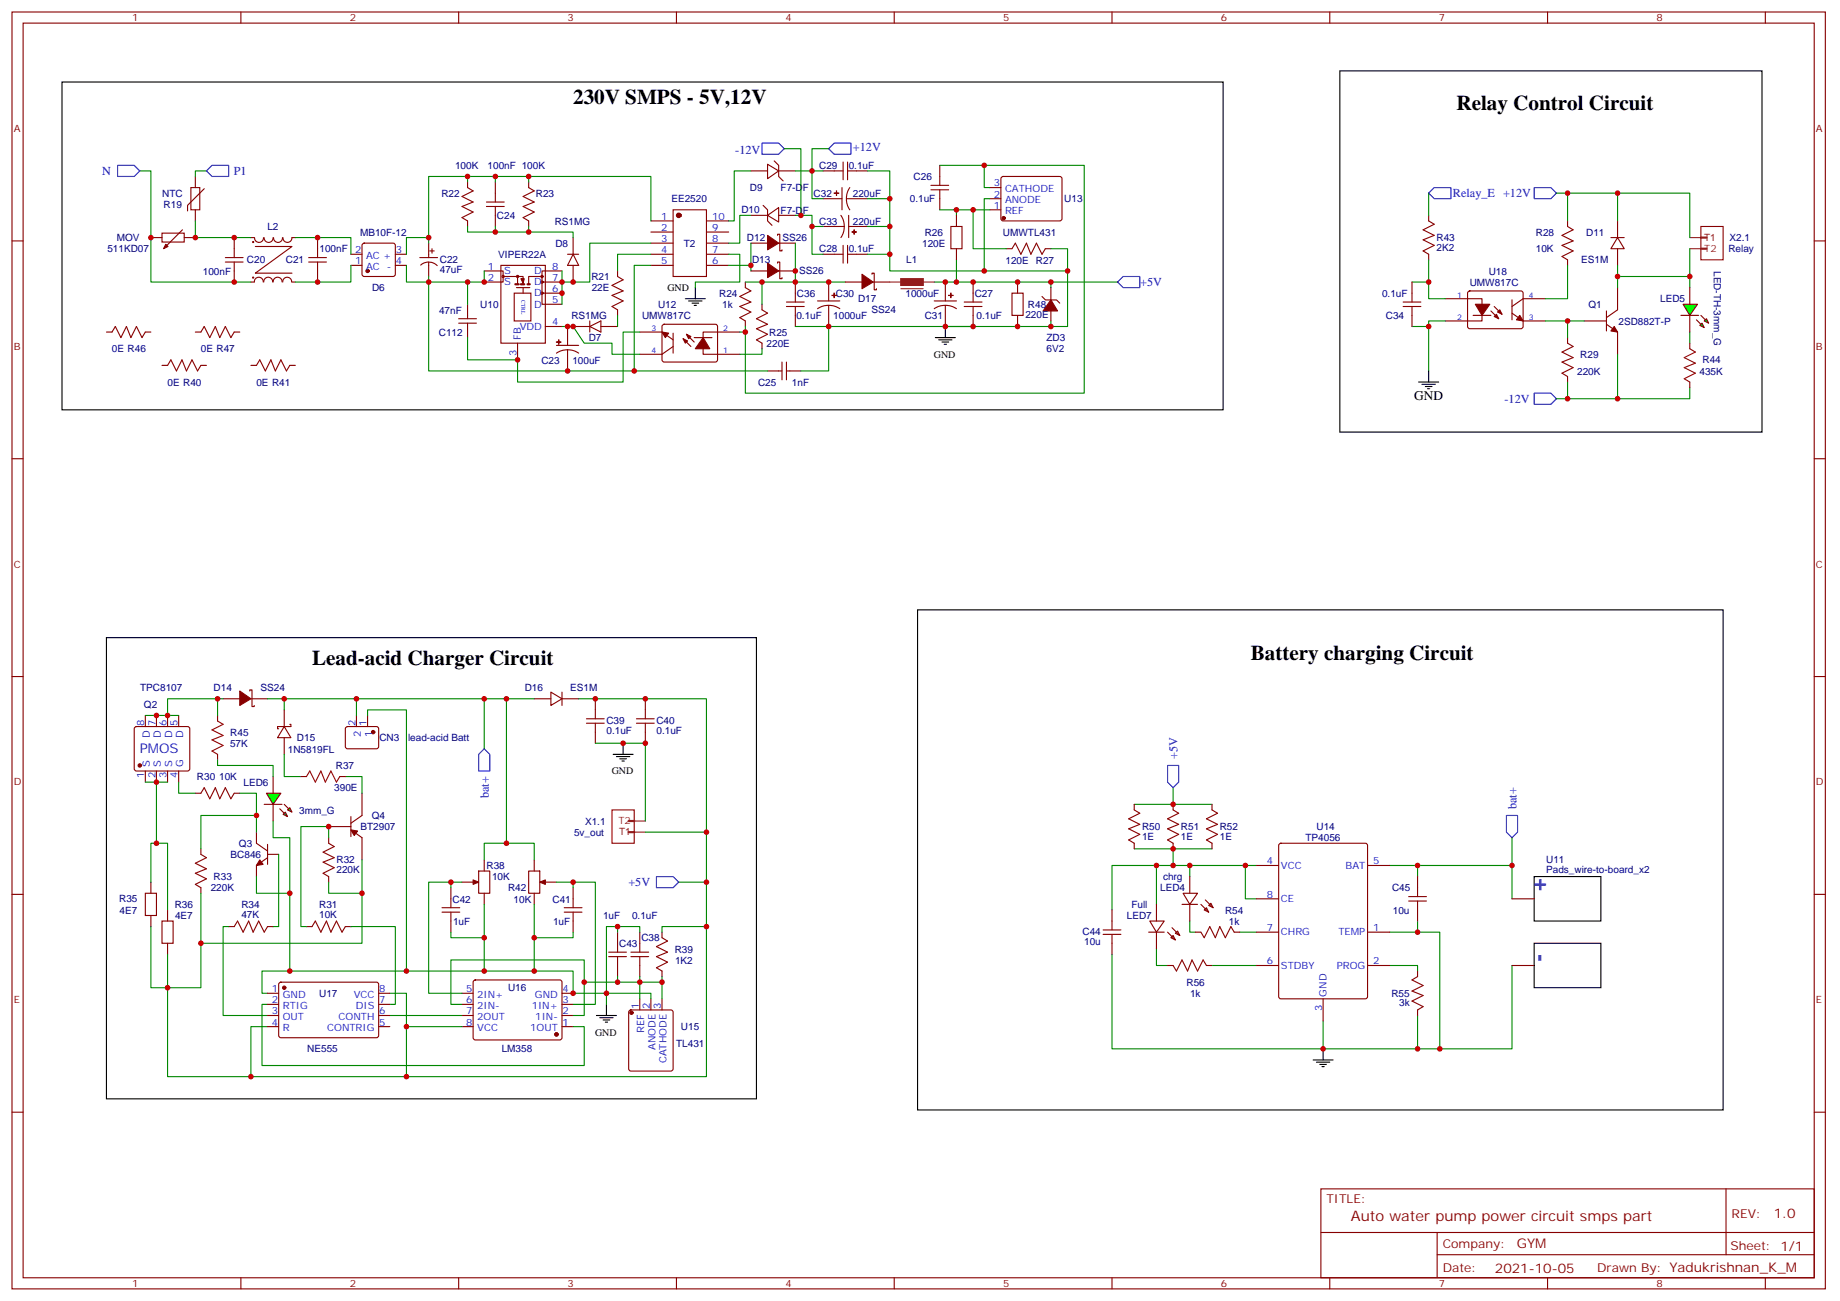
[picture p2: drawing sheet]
<svg xmlns="http://www.w3.org/2000/svg" width="584mm" height="413mm" viewBox="0 0 584 413" stroke-linecap="round" stroke-linejoin="round" font-family="sans-serif">
<g fill="none" stroke="#870000" stroke-width=".35">
<path d="M3.8 3.8h575.7v405.4h-575.7zM7.3 7.3h568.7v398.3h-568.7zM76.5 3.8v3.5M145.6 3.8v3.5M214.8 3.8v3.5M283.9 3.8v3.5M353.1 3.8v3.5M422.2 3.8v3.5M491.3 3.8v3.5M560.5 3.8v3.5M60.6 59.5h2.8v7.1h-2.8zM62 56v3.5"/>
<path d="M64.8 59.9l-5.3 5.3v1.8M148.4 57.8v1.7l1.8 1.1-3.5 1.8 3.5 1.7-3.5 1.4 3.5 1.8-3.5 1.8 1.7 1v1.8M157.3 57.8v6.3M167.9 57.8v1.7l1.7 1.1-3.5 1.8 3.5 1.7-3.5 1.4 3.5 1.8-3.5 1.8 1.8 1v1.8M238.4 54.3h5.3M243.7 52.1l3.5 2.2-3.5 2.4zM245.8 51.1l1.4 1.4v3.5l1.4 1.4M247.2 54.3h5.3M261.3 54.3h6.4M267.3 59.5v7.1M267.7 51.4v5.7M269.1 51.4v5.7"/>
<path d="M269.1 54.3h6.3M269.8 59.5l-.8 1.7-.3 1.9M295.6 58.8h5.6M298.4 52.5v6.3M314.3 59.5h3.5M318 56.2l.5-.2h18l.5 .2 .2 .5-.1 13-.6 .4h-18.3l-.4-.7v-12.7zM3.8 76.5h3.5M47.9 75.4h3.5M51.4 74h7.1v2.8h-7.1zM57.9 73l-5.3 5.2M58.5 75.4h3.5M62 66.6v3.5"/>
<path d="M74.4 75.4v6.4M79.7 75.4h1M80.8 75.4a1.41 1.41 0 0 0 1.4 1.6 1.41 1.41 0 0 0 1.4-1.6M81.1 78.2h11.6l-11.6 8.5h11.6M83.9 75.4a1.41 1.41 0 0 0 1.4 1.6 1.41 1.41 0 0 0 1.4-1.6M86.9 75.4a1.41 1.41 0 0 0 1.4 1.6 1.41 1.41 0 0 0 1.4-1.6M89.9 75.4a1.41 1.41 0 0 0 1.4 1.6 1.41 1.41 0 0 0 1.4-1.6M92.7 75.4h1.1M100.8 75.4v6.4M115.2 77.4l.4-.2h9.2l.5 .2 .2 .5v9.2l-.2 .5-.5 .2h-9.2l-.5-.3-.2-.4v-9.2zM136.1 77.2v4.6M136.5 79.7h1.4"/>
<path d="M137.2 79v1.4M154.4 65.5h5.7M154.4 64.1h5.7M157.3 65.5v6.4M182 75.4v5.3M206.7 70.1h7M206.7 73.7h7M206.7 77.2h7M213.7 66.6h10.6v21.2h-10.6zM224.3 70.1h7.1M224.3 73.7h7.1M224.3 77.2h7.1"/>
<path d="M238.4 77.2h5.3M238.4 68.4h5.3M242.3 65.2l1.4 1.4v3.5l1.4 1.4M243.7 68.4l3.5-2.5v4.6zM246.9 74.7v-.3h.7v5.3h.7v-.4M247.2 77.2h5.3M247.2 68.4h5.3M261.3 63.1h6M261.3 71.9h6.7M267 68.4l.8 1.6 .2 1.9M267.7 77.9v5.6M268 71.9l-.2 1.8-.8 1.7"/>
<path d="M268.7 63.1l.3 1.8 .8 1.7M268.7 63.1h6.7M269.1 77.9v5.6M269.5 71.9h5.9M269.5 68.4v7M295.6 60.3h5.6M298.4 60.3v6.3M314.3 66.6h3.5M314.3 63.1h3.5M319.5 79h1.8l1.1-1.8 1.7 3.5 1.8-3.5 1.4 3.5 1.8-3.5 1.7 3.5 1.1-1.7h1.8M453.6 68.4v1.7l1.8 1.1-3.6 1.8 3.6 1.7-3.6 1.4 3.6 1.8-3.6 1.8 1.8 1v1.8M497.7 70.1v1.8l1.8 1.1-3.6 1.7 3.6 1.8-3.6 1.4 3.6 1.8-3.6 1.7 1.8 1.1v1.7"/>
<path d="M511.5 75.4h4.2M513.6 75.4l2.1 3.6h-4.2zM513.6 70.1v5.3M513.6 79v5.2M576 76.5h3.5M71.5 81.8h5.7M71.5 83.2h5.7M74.4 83.2v6.3M83.6 89.5a1.41 1.41 0 0 0-1.4-1.5 1.41 1.41 0 0 0-1.4 1.5h-1.1M83.7 89.5a1.41 1.41 0 0 1 1.5-1.5 1.41 1.41 0 0 1 1.4 1.5M86.7 89.5a1.41 1.41 0 0 1 1.4-1.5 1.41 1.41 0 0 1 1.4 1.5M89.8 89.5a1.41 1.41 0 0 1 1.4-1.5 1.41 1.41 0 0 1 1.4 1.5"/>
<path d="M92.7 89.5h1.1M98 81.8h5.6M98 83.2h5.6M100.8 83.2v6.3M111.4 84.2h3.5M111.4 80.7h3.5M125.5 84.2h3.5M125.5 80.7h3.5M133.3 81.8h5.6M133.6 84.2a3.8 3.8 0 0 1 5.2 .1M136.1 83.2v4.6M148.4 96.6v4.6"/>
<path d="M153.7 86h6v3.5h-6M159 84.2h14.1v24.7h-14.1zM159.7 87.8h4.6v2.4M163.3 93.1h5.3v8.8h-5.3zM164 91.3h4.2M164.3 87.8h1.8v2.4M166.1 91.3v1.8M172.1 87.8h-4.2v2.4M172.1 89.5h6.3M172.1 93.1h6.3M178.4 86h-6.3v10.6h6.3M180.2 80.7h3.5"/>
<path d="M182 80.7l1.7 3.5h-3.5zM182 84.2v5.3M196.1 86v1.8l1.7 1-3.5 1.8 3.5 1.8-3.5 1.4 3.5 1.7-3.5 1.8 1.8 1.1v1.7M206.7 84.2h7M206.7 80.7h7M224.3 84.2h7.1M224.3 80.7h7.1M236.6 89.5v1.8l1.8 1.1-3.5 1.7 3.5 1.8-3.5 1.4 3.5 1.8-3.5 1.7 1.7 1.1v1.7M238.4 86h5.3M241.9 96.6v1.8l1.8 1-3.5 1.8 3.5 1.7-3.5 1.5 3.5 1.7-3.5 1.8 1.7 1v1.8M246.9 83.5v-.3h.7v5.3h.7v-.4M247.2 86h5.3"/>
<path d="M249.7 95.9h5.6M249.7 97.3h5.6M252.5 89.5v6.4M252.5 97.3v6.3M259.6 95.5h7M261.3 80.7h6.4M263.1 96.9l-1.8 .3-1.7 .8M263.1 96.9l1.9 .3 1.6 .8M263.1 89.5v6M263.1 96.9v6.7M268.4 89.5h5.3M269.1 80.7h6.3"/>
<path d="M276.9 87.1v-.4h.7v5.3h.7v-.3M277.2 89.5h5.3M296.6 95.5h7.1M300.1 96.9l-1.8 .3-1.7 .8M300.1 96.9l1.9 .3 1.7 .8M300.1 89.5v6M300.1 96.9v6.7M306.1 95.9h5.7M306.1 97.3h5.7M309 89.5v6.4M309 97.3v6.3M458.9 94.8h11.6v7.1h-11.6"/>
<path d="M466.2 92.6l.5-.2h16.5l.4 .7-.1 10.8-.6 .5-16.5-.1-.5-.7v-10.5zM473.4 98.7l2.4 2.5M474.4 97.3l2.5 2.5M480.1 99.4l3.5 2.5h7M480.1 95.2v6.3M490.6 94.8h-7l-3.5 2.5M510 98.7v6.4M513.6 91.3v7.1l-3.6 2.4M145.6 102.6h5.7M145.6 101.2h5.7M148.4 102.6v4.6M164.3 108.9v5.3"/>
<path d="M173.1 103.6h5.3M176.7 109.6h7M180.2 111.1l1.9 .2 1.6 .8M180.2 111.1l-1.9 .2-1.6 .8M180.2 103.6v6M180.2 111.1v6.7M182 103.6h5.3M187.3 103.6l3.5-1.7v3.5zM187.3 101.9v3.5M190.8 103.6h5.3M203.1 105.4h7.1l3.5 2.5M210.4 103.1l.5-.2 16.5 .1 .4 .6v10.9l-.7 .4h-16.5l-.4-.7v-10.6z"/>
<path d="M213.7 110l-3.5 2.5h-7.1M213.7 105.8v6.3M216.9 107.5l2.5 2.5M217.9 106.1l2.5 2.5M220.4 107.2h5.7M234.9 105.4h-11.7v7.1h11.7M243.7 117.8h4.6M248.3 114.9v5.7M249.7 114.9v5.7M249.7 117.8h4.6M467.7 100.1h5.7M497.7 107.2v1.7l1.8 1.1-3.6 1.8 3.6 1.7-3.6 1.4 3.6 1.8-3.6 1.8 1.8 1v1.8"/>
<path d="M503 101.9h7M510 102.9l3.6 2.5v7.1M3.8 145.6h3.5M576 145.6h3.5M3.8 214.8h3.5M79.3 219.4v-.4h.7v5.3h.7v-.4M174.9 219.7l3.5 2.1-3.5 2.1zM178.4 219.7v4.2M576 214.8h3.5M42.8 230.9l.5-.3h16.2l.5 .3 .3 .5v12.7l-.3 .5-.5 .2h-16.2l-.5-.3-.2-.4v-12.7zM46.1 227.1v3.5M49.7 227.1v3.5"/>
<path d="M53.2 227.1v3.5M56.7 227.1v3.5M69.1 227.1v1.8M69.1 239.5v1.7M70.8 221.8h5.3M79.7 221.8h5.2M90.2 230.6l2.2 3.6h-4.3zM90.2 225.4v5.2M90.2 234.2v5.3M92 229.9h.4v.7h-4.3v.8h.4M109.9 230.9l.4-.3 9.5 .1 .4 .7v5.9l-.7 .4-9.4-.1-.5-.6v-5.6zM113.2 227.1v3.5"/>
<path d="M116.7 227.1v3.5M169.6 221.8h5.3M178.4 221.8h5.3M186.2 228.2h5.6M186.2 229.6h5.6M189 221.8v6.4M189 229.6v6.3M202.1 228.2h5.6M202.1 229.6h5.6M204.9 221.8v6.4M204.9 229.6v6.3M46.1 244.8v3.5"/>
<path d="M49.7 244.8v3.5M53.2 244.8v3.5M56.7 244.8v3.5M62 251.8h1.8l1-1.8 1.8 3.6 1.8-3.6 1.4 3.6 1.7-3.6 1.8 3.6 1.1-1.8h1.7M111.4 259.2v6.4M114.9 251.8v7.1l-3.5 2.4M63.8 269.5v1.7l1.7 1.1-3.5 1.7 3.5 1.8-3.5 1.4 3.5 1.8-3.5 1.7 1.8 1.1v1.8M81.4 264.2v3.5l3.5 2.5M84.9 271.2h3.6M84.9 272.3l-3.5 2.4v3.6M84.9 268v6.4M104.4 262.4h7"/>
<path d="M104.4 265.9v1.8l1.7 1-3.5 1.8 3.5 1.8-3.5 1.4 3.5 1.7-3.5 1.8 1.8 1.1v1.7M112.5 264.2l2.4 1.7v7.1M152 276.5h3.5v7.1h-3.5zM153.7 273v3.5M167.9 276.5h3.5v7.1h-3.5zM169.6 273v3.5M3.8 283.9h3.5M46.1 283.6h3.6v7h-3.6zM47.9 280v3.6M47.9 290.6v3.5M51.4 292.4h3.6v7h-3.6zM53.2 288.9v3.5"/>
<path d="M53.2 299.4v3.6M72.6 294.1h1.8l1-1.7 1.8 3.5 1.8-3.5 1.4 3.5 1.7-3.5 1.8 3.5 1-1.8h1.8M97.3 294.1h1.8l1-1.7 1.8 3.5 1.7-3.5 1.5 3.5 1.7-3.5 1.8 3.5 1-1.8h1.8M140.3 288.1h5.7M140.3 289.6h5.7M143.2 281.8v6.3M143.2 289.6v6.3M146.7 280h3.5M153.7 283.6v3.5M169.6 283.6v3.5M173.1 280h3.6M179.1 288.1h5.7"/>
<path d="M179.1 289.6h5.7M182 281.8v6.3M182 289.6v6.3M196.1 295.9v6.4M203.1 295.9v6.4M210.2 295.9v1.8l1.7 1-3.5 1.8 3.5 1.8-3.5 1.4 3.5 1.7-3.5 1.8 1.8 1.1v1.7M576 283.9h3.5M146.7 318.8h3.5M146.7 315.3h3.5M150.4 311.3l.5-.2h27.1l.4 .7v17.9l-.7 .4h-27.1l-.4-.7v-17.6zM178.4 318.8h3.6M178.4 315.3h3.6"/>
<path d="M193.3 303.7h5.6M193.3 302.3h5.6M196.1 303.7v6.3M200.3 303.7h5.7M200.3 302.3h5.7M203.1 303.7v6.3M203.1 317.1v3.5M206.7 317.1v3.5M210.2 317.1v3.5M146.7 325.9h3.5M146.7 322.4h3.5M178.4 325.9h3.6"/>
<path d="M178.4 322.4h3.6M199.8 320.8l.5-.2h12.7l.5 .2 .2 .5v18l-.2 .5-.5 .2h-12.7l-.5-.2-.2-.5v-18zM3.8 353.1h3.5M576 353.1h3.5M419.4 377.4h156.6v28.2h-156.6zM548 377.4v20.9M419.4 391.2h156.5M456.3 398.3h119.6M456.3 391.2v14.2M76.5 405.6v3.6M145.6 405.6v3.6M214.8 405.6v3.6"/>
<path d="M283.9 405.6v3.6M353.1 405.6v3.6M422.2 405.6v3.6M491.3 405.6v3.6M560.5 405.6v3.6"/>
<circle cx="80.4" cy="76.8" r=".18"/>
<circle cx="80.4" cy="88.1" r=".18"/>
<circle cx="159.7" cy="87.8" r=".35"/>
<circle cx="164.3" cy="87.8" r=".35"/>
<circle cx="172.1" cy="93.1" r=".35"/>
<circle cx="172.1" cy="89.5" r=".35"/>
<circle cx="172.1" cy="87.8" r=".35"/>
</g>
<g fill="#870000" stroke="#870000" stroke-width=".35">
<path d="M52.6 77.5l.7 .7-1.4 .8z"/>
<path d="M176.7 108.6h1.4z"/>
<path d="M177.4 107.9v1.4z"/>
<path d="M165.4 88.5h1l-.3 1.4z"/>
<path d="M210.2 105.4l2.1 .4-1.1 1.4z"/>
<path d="M217.9 106.1l1.5 .7-.7 .7z"/>
<path d="M216.9 107.5l1.4 .7-.7 .7z"/>
<path d="M223.2 107.2l2.2 3.5h-4.6z"/>
<path d="M243.7 74.7l3.5 2.5-3.5 2.1z"/>
<path d="M243.7 83.5l3.5 2.5-3.5 2.1z"/>
<path d="M264.2 93.8h1.4z"/>
<path d="M264.8 93.1l.1 1.4z"/>
<path d="M301.2 93.8h1.4z"/>
<path d="M301.9 93.1v1.4z"/>
<path d="M265.6 60.6v1.4z"/>
<path d="M264.9 61.3h1.4z"/>
<path d="M271.2 73v1.4z"/>
<path d="M270.5 73.6l1.4 .1z"/>
<path d="M512.5 103.6l1.1 1.8-2.1-.3z"/>
<path d="M76.1 219.4l3.6 2.4-3.6 2.1z"/>
<path d="M82.5 273l1 1.4-2.1 .3z"/>
<path d="M111.4 263.5l2.1 .3-1 1.4z"/>
<path d="M150.2 279.3l1.8 .7-1.8 .7z"/>
<path d="M171.4 280l1.7-.7v1.4z"/>
<path d="M482.5 100.1l1.1 1.8-2.1-.4z"/>
<path d="M474.4 100.5l.7-.7 .7 1.4z"/>
<path d="M475.5 99.1l.7-.7 .7 1.4z"/>
<path d="M468.4 96.6h4.6l-2.5 3.5z"/>
<path d="M273.7 87.1l3.5 2.4-3.5 2.2z"/>
<circle cx="116.7" cy="86" r=".53"/>
<circle cx="318.7" cy="69.3" r=".53"/>
<circle cx="44.4" cy="243" r=".53"/>
<circle cx="200.5" cy="321.5" r=".53"/>
<circle cx="176.7" cy="328.4" r=".53"/>
<circle cx="118.5" cy="232.4" r=".53"/>
</g>
<path d="M163.6 90.2h1.1M165.4 90.2h1M167.5 90.2h.7" fill="none" stroke="#870000" stroke-width=".71"/>
<circle cx="215.5" cy="68.4" r=".35" fill="none" stroke="#870000" stroke-width="1.1"/>
<path d="M540 75.4h1.8M540 79h1.8M199.6 264.2h1.8M199.6 260.6h1.8" fill="none" stroke="#8c2424" stroke-width=".71"/>
<path d="M536.5 75.4h3.5M536.5 79h3.5M201.4 264.2h3.5M201.4 260.6h3.5" fill="none" stroke="#8c2424" stroke-width=".35"/>
<path d="M540 71.9h7.1v10.6h-7.1zM194.3 257.1h7.1v10.6h-7.1z" fill="none" stroke="#900" stroke-width=".35"/>
<g fill="none" stroke="#008700" stroke-width=".35">
<path d="M44.4 54.3h3.5v35.2h31.8M65.5 54.3h-3.5v1.7M148.4 57.8v-1.8h19.5v1.8M148.4 56h-12.3v21.2M157.3 56v1.8M167.9 56h38.8v14.1M238.4 54.3h-5.3v15.8h-1.7M249 47.2h5.3v21.2M252.5 54.3h8.8M263.1 47.2h-5.3v15.9h3.5M275.4 54.3h7.1v8.8M298.4 52.5h14.1v7h1.8"/>
<path d="M312.5 52.5h31.7v72.3h-107.6v-19.4M62 70.1v5.3h17.7M93.8 75.4h17.6v5.3M136.1 75.4h-7.1v5.3M148.4 71.9v1.8h33.6v1.7M157.3 71.9v1.8M167.9 71.9v1.8M206.7 77.2h-19.4v12.3h-8.9v7.1M252.5 77.2v12.3h15.9M252.5 68.4h5.3v3.5h3.5M257.8 71.9v8.8h3.5M275.4 63.1h7.1v8.8h-7.1"/>
<path d="M282.5 71.9v8.8h-7.1M298.4 66.6h15.9M303.7 66.6v1.8M309 66.6v12.4h10.5M314.3 63.1h-1.8v22.9h26.4v17.6h-5.2M333.7 79h5.2v7M453.6 61.3v7.1M494.2 61.3h3.5M497.7 70.1v-8.8h15.9v8.8M513.6 61.3h22.9v14.1M536.5 79v8.8h-22.9v-3.6M111.4 84.2v5.3h-17.6"/>
<path d="M129 84.2v5.3h7.1v-1.7M148.4 89.5v7.1M178.4 86v3.5M206.7 84.2h-5.3v33.6h-65.3v-28.3h17.6v-3.5M236.6 89.5h5.3M252.5 89.5h-10.6v7.1M282.5 80.7v5.3h30M296.6 89.5h37.1v1.8M333.7 89.5h21.1M448.3 89.5h5.3M453.6 82.5v12.3h5.3M497.7 84.2v10.6h-7.1"/>
<path d="M513.6 87.8v3.5M178.4 103.6h3.6l3.5 5.3h8.8v3.6h8.8M196.1 100.1v3.5M201.4 117.8h42.3M203.1 105.4h-5.3v15.9h-33.5v-7.1h-15.9v-7M236.6 103.6v1.8h-1.7M241.9 110.7v1.8h-7M263.1 103.6v14.2h-8.8M300.1 103.6h8.9M333.7 101.9v1.7h-81.2M453.6 103.6v14.2M458.9 101.9h-5.3v1.7h-5.3"/>
<path d="M490.6 101.9h7.1M503 101.9h-5.3v5.3M513.6 112.5v14.1h-15.9v-5.3M494.2 126.6h3.5M46.1 227.1h10.6M70.8 221.8h-17.6v5.3M84.9 221.8h5.3v3.6M90.2 239.5v7h5.3M90.2 221.8h23v5.3M113.2 221.8h56.4M116.7 227.1v-1.7h12.3v82.9M160.8 221.8v45.9"/>
<path d="M183.7 221.8h40.6v72.3M189 235.9h15.9v24.7M46.1 248.3h7.1M49.7 248.3v19.4M56.7 248.3v3.5h5.3M76.1 251.8h5.3v12.4M81.4 258.9h-17.6v10.6M109.6 246.5h5.3v5.3M81.4 278.3v5.3h10.6v24.7M88.5 271.2v22.9h-1.8M104.4 265.9v-3.5h-8.9v31.7h1.8M114.9 273v26.4h-51.1"/>
<path d="M153.7 273v-5.3h15.9v5.3M204.9 264.2h19.4M47.9 294.1v19.4h5.3v-10.5M47.9 280v-12.3h5.3v21.2M63.8 283.6v29.9h-10.6v28.3h26.5M72.6 294.1h-1.8v28.3h14.1M104.4 280v3.6h10.5M111.4 294.1h14.1v24.7h-1.7M143.2 295.9v1.8h10.5M143.2 280h-7.1v35.3h10.6M146.7 280h-3.5v1.8M153.7 287.1v21.2"/>
<path d="M169.6 287.1v21.2M176.7 280h5.3v1.8M182 295.9v1.8h-12.4M182 280h7v38.8h-7M196.1 295.9v-1.8h7v1.8M196.1 294.1h-3.6v24.7M210.2 295.9v-1.8h14.1v47.7h-95.3M215.5 280h8.8M84.9 315.3h-1.7v-7h98.8v7h24.7v1.8M84.9 318.8h-1.7v19.4h102.3v-12.3h-3.5M123.8 315.3h5.2v10.6h17.7M146.7 318.8h-3.5v-14.1h42.3v17.7h-3.5"/>
<path d="M185.5 311.8h24.7M196.1 310v1.8M203.1 310v7.1M210.2 310v7.1M84.9 325.9h-5.2v15.9h49.3v-15.9M123.8 322.4h22.9"/>
</g>
<g fill="none" stroke="#000" stroke-width=".35">
<path d="M19.7 26h368.6v104.1h-368.6zM425.4 22.5h134v114.7h-134zM297 107.2h6.3M298 107.9h4.3M299.1 108.6h2.1M299.8 109.3h.7M300.1 103.6v3.6M33.8 202.4h206.4v146.4h-206.4zM194.7 239.5h6.3M197.8 235.9v3.6M195.7 240.2h4.3M196.8 240.9h2.1"/>
<path d="M197.5 241.6h.7M192.5 318.8v3.6M189.4 322.4h6.3M190.4 323.1h4.3M191.5 323.8h2.1M192.2 324.5h.7"/>
</g>
<path d="M37.3 52.5h5.3l1.8 1.8-1.8 1.7h-5.3zM67.3 52.5h5.3v3.5h-5.3l-1.8-1.7zM241.9 45.4h5.3l1.8 1.8-1.8 1.8h-5.3zM263.1 47.2l1.8-1.8h5.3v3.6h-5.3zM455.4 59.5h5.3v3.6h-5.3l-1.8-1.8zM487.1 59.5h5.3l1.8 1.8-1.8 1.8h-5.3zM354.8 89.5l1.8-1.7h5.3v3.5h-5.3zM487.1 124.8h5.3l1.8 1.8-1.8 1.7h-5.3zM208.4 278.3h5.3l1.8 1.7-1.8 1.8h-5.3z" fill="none" stroke="#00f" stroke-width=".35"/>
<path d="M69.1 228.9l1.7 1-3.5 1.8 3.5 1.8-3.5 1.4 3.5 1.7-3.5 1.8 1.8 1.1" fill="none" stroke="#a10000" stroke-width=".35"/>
<path d="M84.6 251.8h4.6l-2.5 3.5z" fill="#0f0" stroke="#870000" stroke-width=".35"/>
<path d="M83.9 255.3h5.6z" fill="#f00" stroke="#870000" stroke-width=".35"/>
<g fill="#870000" stroke="#870000" stroke-width=".35">
<path d="M90.2 255.3l1.5 1.5z"/>
<path d="M88.8 256.8l1.4 1.4z"/>
</g>
<g fill="#0f0" stroke="#870000" stroke-width=".35">
<path d="M91.3 257.1l.7-.7 .7 1.4z"/>
<path d="M90.6 257.8l.7 1.4-1.4-.7z"/>
</g>
<path d="M330.8 94.1l1.1 1.1h3.6l1 1M333.7 91.3v4.2M333.7 98.4v3.5M445.5 97.3h5.6M445.5 95.9h5.6M448.3 89.5v6.4M448.3 97.3v6.3M86.7 246.5v5.3M86.7 255.3v5.3" fill="none" stroke="#870000" stroke-width=".35"/>
<path d="M536.5 87.8v3.5M536.5 105.4v3.5M536.5 123v3.6h-22.9M69.1 221.8v5.3M69.1 241.2v1.8h17.6v3.5M86.7 260.6v5.3h5.3v17.7" fill="none" stroke="#008700" stroke-width=".35"/>
<path d="M282.5 89.5h3.5M286 88.5h7.1v2.1h-7.1zM286 91.7h7.1M293.1 89.5h3.5" fill="none" stroke="#8c2424" stroke-width=".35"/>
<path d="M286 88.5h7.1v2.1h-7.1z" fill="#8c2424" stroke="#8c2424" stroke-width=".35"/>
<path d="M217.6 94.8h6.3M218.7 95.5h4.2M219.7 96.2h2.1M220.4 96.9h.7M220.8 91.3v3.5" fill="none" stroke="#000" stroke-width=".35"/>
<path d="M333.7 95.2l2.1 3.5h-4.6z" fill="#870000" stroke="#870000" stroke-width=".35"/>
<path d="M534.4 96.6h4.6l-2.5 3.5z" fill="#0f0" stroke="#870000" stroke-width=".35"/>
<path d="M533.7 100.1h5.6z" fill="#f00" stroke="#870000" stroke-width=".35"/>
<g fill="#870000" stroke="#870000" stroke-width=".35">
<path d="M540 100.1l1.4 1.4z"/>
<path d="M538.6 101.5l1.4 1.4z"/>
</g>
<g fill="#0f0" stroke="#870000" stroke-width=".35">
<path d="M541.1 101.9l.7-.7 .7 1.4z"/>
<path d="M539.7 103.3l.7-.7 .7 1.4z"/>
</g>
<g fill="none" stroke="#870000" stroke-width=".35">
<path d="M301.9 71.9h3.5v7.1h-3.5zM303.7 68.4v3.5M303.7 79v3.5M321.3 93.1h3.5v7h-3.5zM323.1 89.5v3.6M536.5 91.3v5.3M33.8 105.4h1.8l1-1.8 1.8 3.6 1.7-3.6 1.5 3.6 1.7-3.6 1.8 3.6 1-1.8h1.8M51.4 116h1.8l1.1-1.8 1.7 3.6 1.8-3.6 1.4 3.6 1.8-3.6 1.7 3.6 1.1-1.8h1.7M62 105.4h1.8l1-1.8 1.8 3.6 1.8-3.6 1.4 3.6 1.7-3.6 1.8 3.6 1.1-1.8h1.7M79.7 116h1.7l1.1-1.8 1.7 3.6 1.8-3.6 1.4 3.6 1.8-3.6 1.7 3.6 1.1-1.8h1.8M323.1 100.1v3.5M536.5 100.1v5.3"/>
<path d="M536.5 108.9v1.8M536.5 121.3v1.7M95.5 246.5h1.8M107.9 246.5h1.7M360.1 255.3v1.8l1.8 1.1-3.5 1.7 3.5 1.8-3.5 1.4 3.5 1.8-3.5 1.7 1.7 1.1v1.8M372.5 255.3v1.8l1.7 1.1-3.5 1.7 3.5 1.8-3.5 1.4 3.5 1.8-3.5 1.7 1.8 1.1v1.8M384.8 255.3v1.8l1.8 1.1-3.6 1.7 3.6 1.8-3.6 1.4 3.6 1.8-3.6 1.7 1.8 1.1v1.8M377.8 278.3v5.3M398.9 274.7h7.1M406.2 267.9l.5-.2h26.8l.6 .4 .1 48.3-.5 .6-27 .1-.7-.5v-48.2zM434.2 274.7h7.1M450.1 278.3v6.3"/>
<path d="M350.2 296.6h5.7M350.2 295.2h5.7M353.1 288.9v6.3M353.1 296.6v6.4M364.7 295.9h4.9M365.1 292.4h4.5l-2.4 3.5zM367.2 287.1v5.3M367.2 295.9v5.3M370.7 295.9l2.5 2.5M372.1 294.5l2.5 2.5M372.5 297l.7 1.4-1.4-.7zM373.9 295.6l.7 1.4-1.4-.7z"/>
<path d="M375.3 287.1h4.9M375.6 283.6h4.6l-2.4 3.5zM377.8 287.1v5.3M379.5 295.9h1.8l1 1.8 1.8-3.6 1.8 3.6 1.4-3.6 1.7 3.6 1.8-3.6 1.1 1.8h1.7M381.3 287.1l2.5 2.5M382.7 285.7l2.5 2.4M383 288.1l.8 1.5-1.5-.7zM383.8 287.4l.7-.7 .7 1.4zM398.9 295.9h7.1M398.9 285.3h7.1M434.2 295.9h7.1M447.3 286h5.6"/>
<path d="M447.3 284.6h5.6M450.1 286v6.4M480.1 285.3h7M84.9 315.3h3.6M84.9 318.8h3.6M88.7 312l.5-.2h30.6l.4 .7v16.5l-.7 .4h-30.6l-.4-.7v-16.2zM120.2 315.3h3.6M120.2 318.8h3.6M370.7 306.5h1.8l1 1.8 1.8-3.6 1.7 3.6 1.5-3.6 1.7 3.6 1.8-3.6 1 1.8h1.8M398.9 306.5h7.1M420.1 317.1v7M434.2 306.5h7.1"/>
<path d="M450.1 308.3v1.7l-1.8 1.1 3.5 1.7-3.5 1.8 3.5 1.4-3.5 1.8 3.5 1.7-1.7 1.1v1.8M480.1 306.5h7M84.9 322.4h3.6M84.9 325.9h3.6M120.2 322.4h3.6M120.2 325.9h3.6"/>
</g>
<path d="M536.5 110.7l1.8 1.1-3.6 1.7 3.6 1.8-3.6 1.4 3.6 1.8-3.6 1.7 1.8 1.1M97.3 246.5l1.1-1.7 1.7 3.5 1.8-3.5 1.4 3.5 1.8-3.5 1.7 3.5 1.1-1.8" fill="none" stroke="#a10000" stroke-width=".35"/>
<circle cx="90.2" cy="313.5" r=".53" fill="#870000" stroke="#870000" stroke-width=".35"/>
<g fill="none" stroke="#000" stroke-width=".35">
<path d="M453.6 117.8v3.5M450.4 121.3h6.4M451.5 122h4.2M452.5 122.7h2.2M453.2 123.4h.8M291.3 193.6h255.8v158.8h-255.8zM487.1 278.3h21.2v14.1h-21.2zM487.1 299.4h21.2v14.1h-21.2zM416.9 336.5h6.4M418 337.2h4.2M419 337.9h2.1M419.7 338.6h.7"/>
<path d="M420.1 333v3.5"/>
</g>
<g fill="none" stroke="#008700" stroke-width=".35">
<path d="M238.4 68.4h-3.5v8.8h-3.5M238.4 77.2v8.8M206.7 80.7h-10.6v5.3M231.4 80.7h3.5v8.8h-14.1v1.8M231.4 84.2h7M303.7 82.5v7M153.7 221.8v15.9M360.1 255.3h24.7M372.5 250v5.3M360.1 269.5h24.7M367.2 274.7v12.4M372.5 269.5v5.2"/>
<path d="M377.8 274.7v3.6M395.4 274.7h-42.3v14.2M398.9 274.7h-3.5v10.6h3.5M441.3 274.7h8.8v3.6M450.1 274.7h30v10.6M480.1 265.9v8.8M377.8 292.4v3.5h1.7M393.6 295.9h5.3M441.3 295.9h15.8v37.1h-7M450.1 292.4v3.5M353.1 303v30h67v-8.9M367.2 301.2v5.3h3.5"/>
<path d="M384.8 306.5h14.1M441.3 306.5h8.8v1.8M480.1 306.5v26.5h-23M450.1 322.4v10.6h-30"/>
</g>
<path d="M153.7 237.7l1.8 1.8v5.3h-3.5v-5.3zM370.7 243h3.5v5.3l-1.7 1.7-1.8-1.7zM478.3 258.9h3.5v5.3l-1.7 1.7-1.8-1.7z" fill="none" stroke="#00f" stroke-width=".35"/>
<g fill="#c00">
<circle cx="74.4" cy="75.4" r=".88"/>
<circle cx="74.4" cy="89.5" r=".88"/>
<circle cx="100.8" cy="75.4" r=".88"/>
<circle cx="100.8" cy="89.5" r=".88"/>
<circle cx="178.4" cy="93.1" r=".88"/>
<circle cx="178.4" cy="89.5" r=".88"/>
<circle cx="157.3" cy="56" r=".88"/>
<circle cx="167.9" cy="73.7" r=".88"/>
<circle cx="157.3" cy="73.7" r=".88"/>
<circle cx="148.4" cy="56" r=".88"/>
<circle cx="136.1" cy="75.4" r=".88"/>
<circle cx="167.9" cy="56" r=".88"/>
<circle cx="136.1" cy="89.5" r=".88"/>
<circle cx="153.7" cy="89.5" r=".88"/>
<circle cx="148.4" cy="89.5" r=".88"/>
<circle cx="182" cy="89.5" r=".88"/>
<circle cx="180.2" cy="103.6" r=".88"/>
<circle cx="180.2" cy="117.8" r=".88"/>
<circle cx="182" cy="103.6" r=".88"/>
<circle cx="164.3" cy="114.2" r=".88"/>
<circle cx="201.4" cy="117.8" r=".88"/>
<circle cx="282.5" cy="63.1" r=".88"/>
<circle cx="282.5" cy="71.9" r=".88"/>
<circle cx="252.5" cy="86" r=".88"/>
<circle cx="252.5" cy="89.5" r=".88"/>
<circle cx="257.8" cy="71.9" r=".88"/>
<circle cx="257.8" cy="54.3" r=".88"/>
<circle cx="263.1" cy="103.6" r=".88"/>
<circle cx="263.1" cy="89.5" r=".88"/>
<circle cx="241.9" cy="89.5" r=".88"/>
<circle cx="309" cy="66.6" r=".88"/>
<circle cx="303.7" cy="66.6" r=".88"/>
<circle cx="236.6" cy="105.4" r=".88"/>
<circle cx="312.5" cy="52.5" r=".88"/>
<circle cx="338.9" cy="86" r=".88"/>
<circle cx="282.5" cy="80.7" r=".88"/>
<circle cx="312.5" cy="86" r=".88"/>
<circle cx="254.3" cy="68.4" r=".88"/>
<circle cx="513.6" cy="61.3" r=".88"/>
<circle cx="513.6" cy="87.8" r=".88"/>
<circle cx="497.7" cy="101.9" r=".88"/>
<circle cx="453.6" cy="89.5" r=".88"/>
<circle cx="497.7" cy="61.3" r=".88"/>
<circle cx="497.7" cy="126.6" r=".88"/>
<circle cx="453.6" cy="103.6" r=".88"/>
<circle cx="203.1" cy="311.8" r=".88"/>
<circle cx="210.2" cy="311.8" r=".88"/>
<circle cx="185.5" cy="311.8" r=".88"/>
<circle cx="182" cy="315.3" r=".88"/>
<circle cx="153.7" cy="308.3" r=".88"/>
<circle cx="169.6" cy="308.3" r=".88"/>
<circle cx="182" cy="280" r=".88"/>
<circle cx="169.6" cy="297.7" r=".88"/>
<circle cx="153.7" cy="297.7" r=".88"/>
<circle cx="143.2" cy="280" r=".88"/>
<circle cx="79.7" cy="341.8" r=".88"/>
<circle cx="53.2" cy="313.5" r=".88"/>
<circle cx="49.7" cy="248.3" r=".88"/>
<circle cx="49.7" cy="267.7" r=".88"/>
<circle cx="92" cy="308.3" r=".88"/>
<circle cx="81.4" cy="258.9" r=".88"/>
<circle cx="53.2" cy="227.1" r=".88"/>
<circle cx="49.7" cy="227.1" r=".88"/>
<circle cx="104.4" cy="262.4" r=".88"/>
<circle cx="63.8" cy="299.4" r=".88"/>
<circle cx="114.9" cy="283.6" r=".88"/>
<circle cx="90.2" cy="221.8" r=".88"/>
<circle cx="129" cy="308.3" r=".88"/>
<circle cx="113.2" cy="221.8" r=".88"/>
<circle cx="224.3" cy="294.1" r=".88"/>
<circle cx="160.8" cy="267.7" r=".88"/>
<circle cx="160.8" cy="221.8" r=".88"/>
<circle cx="129" cy="325.9" r=".88"/>
<circle cx="129" cy="341.8" r=".88"/>
<circle cx="196.1" cy="311.8" r=".88"/>
<circle cx="189" cy="221.8" r=".88"/>
<circle cx="204.9" cy="221.8" r=".88"/>
<circle cx="197.8" cy="235.9" r=".88"/>
<circle cx="204.9" cy="235.9" r=".88"/>
<circle cx="224.3" cy="264.2" r=".88"/>
<circle cx="224.3" cy="280" r=".88"/>
<circle cx="333.7" cy="103.6" r=".88"/>
<circle cx="309" cy="103.6" r=".88"/>
<circle cx="309" cy="89.5" r=".88"/>
<circle cx="333.7" cy="89.5" r=".88"/>
<circle cx="300.1" cy="103.6" r=".88"/>
<circle cx="300.1" cy="89.5" r=".88"/>
<circle cx="192.5" cy="315.3" r=".88"/>
<circle cx="196.1" cy="294.1" r=".88"/>
<circle cx="536.5" cy="87.8" r=".88"/>
<circle cx="513.6" cy="126.6" r=".88"/>
<circle cx="69.1" cy="221.8" r=".88"/>
<circle cx="92" cy="283.6" r=".88"/>
<circle cx="238.4" cy="84.2" r=".88"/>
<circle cx="303.7" cy="89.5" r=".88"/>
<circle cx="372.5" cy="255.3" r=".88"/>
<circle cx="372.5" cy="269.5" r=".88"/>
<circle cx="457.1" cy="333" r=".88"/>
<circle cx="372.5" cy="274.7" r=".88"/>
<circle cx="367.2" cy="274.7" r=".88"/>
<circle cx="377.8" cy="274.7" r=".88"/>
<circle cx="450.1" cy="295.9" r=".88"/>
<circle cx="450.1" cy="333" r=".88"/>
<circle cx="420.1" cy="333" r=".88"/>
<circle cx="395.4" cy="274.7" r=".88"/>
<circle cx="450.1" cy="274.7" r=".88"/>
<circle cx="480.1" cy="274.7" r=".88"/>
<circle cx="153.7" cy="221.8" r=".88"/>
<circle cx="47.9" cy="75.4" r=".88"/>
<circle cx="62" cy="75.4" r=".88"/>
<circle cx="323.1" cy="89.5" r=".88"/>
<circle cx="323.1" cy="103.6" r=".88"/>
</g>
<g font-size="7.4" fill="#00f">
<text x="487.1" y="278.3" transform="rotate(90 487.1 278.3)">+</text>
<text x="487.1" y="303" transform="rotate(90 487.1 303)">-</text>
</g>
<g font-size="6.7">
<text x="182" y="33.1">230V SMPS - 5V,12V</text>
<text x="462.4" y="34.9">Relay Control Circuit</text>
<text x="397.2" y="209.5">Battery charging Circuit</text>
<text x="99.1" y="211.2">Lead-acid Charger Circuit</text>
</g>
<g font-size="4.6" fill="#800">
<text x="428.9" y="387.6">Auto w</text>
<text x="444.9" y="387.6">ater pump pow</text>
<text x="479.8" y="387.6">er circuit smps part</text>
</g>
<text font-size="4.2" x="449" y="126.9">GND</text>
<text font-size="4.2" fill="#00f" x="44.4" y="239.1">PMOS</text>
<g font-size="4.2" fill="#800">
<text x="563.2" y="386.7">1.0</text>
<text x="481.6" y="396.2">GYM</text>
<text x="474.6" y="404">2021-10-05</text>
</g>
<g font-size="3.9" fill="#00f">
<text x="270.8" y="48">+12V</text>
<text x="233.5" y="49">-12V</text>
<text x="32.4" y="55.5">N</text>
<text x="74.2" y="55.5">P1</text>
<text x="461.3" y="62.5">Relay_E +12V</text>
<text x="362" y="90.8">+5V</text>
<text x="477.7" y="127.8">-12V</text>
<text x="373.9" y="241.1" transform="rotate(-90 373.9 241.1)">+5V</text>
<text x="155.2" y="253.4" transform="rotate(-90 155.2 253.4)">bat+</text>
<text x="481.5" y="256.9" transform="rotate(-90 481.5 256.9)">bat+</text>
<text x="199.5" y="281.3">+5V</text>
</g>
<g font-size="3.9" fill="#800">
<text x="421.1" y="382">TITLE:</text>
<text x="549.8" y="386.7">REV:</text>
<text x="458.1" y="396.2">Company:</text>
<text x="549.4" y="396.8">Sheet: 1/1</text>
<text x="458.1" y="403.9">Date:</text>
<text x="507.1" y="403.9">Draw</text>
<text x="517.2" y="403.9">n By: Yadukrishnan_K_M</text>
</g>
<g font-size="3.2" fill="#800">
<text x="41.9" y="6.8">1</text>
<text x="111.1" y="6.8">2</text>
<text x="180.2" y="6.8">3</text>
<text x="249.3" y="6.8">4</text>
<text x="318.5" y="6.8">5</text>
<text x="387.6" y="6.8">6</text>
<text x="456.8" y="6.8">7</text>
<text x="525.9" y="6.8">8</text>
<text x="4.3" y="41.9">A</text>
<text x="576.5" y="41.9">A</text>
<text x="4.3" y="111.1">B</text>
<text x="576.5" y="111.1">B</text>
<text x="4.3" y="180.2">C</text>
<text x="576.5" y="180.2">C</text>
<text x="4.3" y="249.3">D</text>
<text x="576.5" y="249.3">D</text>
<text x="4.3" y="318.5">E</text>
<text x="576.5" y="318.5">E</text>
<text x="41.9" y="408.6">1</text>
<text x="111.1" y="408.6">2</text>
<text x="180.2" y="408.6">3</text>
<text x="249.3" y="408.6">4</text>
<text x="318.5" y="408.6">5</text>
<text x="387.6" y="408.6">6</text>
<text x="456.8" y="408.6">7</text>
<text x="525.9" y="408.6">8</text>
</g>
<g font-size="3.2" fill="#000080">
<text x="144.5" y="53.6">100K</text>
<text x="154.8" y="53.6">100nF 100K</text>
<text x="260.1" y="53.7">C29</text>
<text x="269.5" y="53.7">0.1uF</text>
<text x="290.1" y="57.2">C26</text>
<text x="51.5" y="62.6">NTC</text>
<text x="140.1" y="62.5">R22</text>
<text x="170.1" y="62.5">R23</text>
<text x="213.1" y="64.2">EE2520</text>
<text x="238.1" y="60.7">D9</text>
<text x="247.9" y="60.7">F7-DF</text>
<text x="258.3" y="62.5">C32</text>
<text x="270.8" y="62.5">220uF</text>
<text x="288.9" y="64.2">0.1uF</text>
<text x="337.9" y="64.2">U13</text>
<text x="51.9" y="66.2">R19</text>
<text x="157.8" y="69.5">C24</text>
<text x="176.1" y="71.3">RS1MG</text>
<text x="235.4" y="67.7">D10</text>
<text x="247.9" y="67.8">F7-DF</text>
<text x="260.1" y="71.3">C33</text>
<text x="270.8" y="71.3">220uF</text>
<text x="37.1" y="76.6">MOV</text>
<text x="84.9" y="73">L2</text>
<text x="114.3" y="74.8">MB10F-12</text>
<text x="237.2" y="76.5">D12</text>
<text x="248.5" y="76.6">SS26</text>
<text x="293.6" y="74.8">R26</text>
<text x="318.4" y="74.8">UMWTL431</text>
<text x="456.1" y="76.5">R43</text>
<text x="487.6" y="74.8">R28</text>
<text x="503.6" y="74.8">D11</text>
<text x="549.1" y="76.6">X2.1</text>
<text x="34.1" y="80.1">511KD07</text>
<text x="78.4" y="83.6">C20</text>
<text x="90.7" y="83.6">C21</text>
<text x="101.4" y="80.1">100nF</text>
<text x="139.6" y="83.5">C22</text>
<text x="158.2" y="81.8">VIPER22A</text>
<text x="176.3" y="78.3">D8</text>
<text x="217.1" y="78.3">T2</text>
<text x="238.8" y="83.6">D13</text>
<text x="260.1" y="80.1">C28</text>
<text x="269.5" y="80.1">0.1uF</text>
<text x="287.7" y="83.6">L1</text>
<text x="292.8" y="78.3">120E</text>
<text x="319.2" y="83.7">120E</text>
<text x="328.9" y="83.7">R27</text>
<text x="456.1" y="79.7">2K2</text>
<text x="487.6" y="80.1">10K</text>
<text x="502" y="83.6">ES1M</text>
<text x="548.7" y="80.1">Relay</text>
<text x="64.4" y="87.2">100nF</text>
<text x="139.6" y="86.7">47uF</text>
<text x="187.8" y="88.9">R21</text>
<text x="253.8" y="87.1">SS26</text>
<text x="472.7" y="87.1">U18</text>
<text x="544.2" y="86" transform="rotate(90 544.2 86)">LED-TH-3mm_G</text>
<text x="118.1" y="92.4">D6</text>
<text x="187.9" y="92.5">22E</text>
<text x="228.3" y="94.2">R24</text>
<text x="253" y="94.2">C36</text>
<text x="265.4" y="94.2">C30</text>
<text x="272.4" y="96">D17</text>
<text x="287.5" y="94.2">1000uF</text>
<text x="309.5" y="94.2">C27</text>
<text x="438.8" y="94.2">0.1uF</text>
<text x="466.6" y="90.7">UMW817C</text>
<text x="527.1" y="96">LED5</text>
<text x="139.4" y="99.5">47nF</text>
<text x="152.5" y="97.7">U10</text>
<text x="181.4" y="101.2">RS1MG</text>
<text x="203.9" y="101.3">UMW817C</text>
<text x="208.9" y="97.7">U12</text>
<text x="229.3" y="97.7">1k</text>
<text x="252.8" y="101.2">0.1uF</text>
<text x="264.6" y="101.3">1000uF</text>
<text x="276.7" y="99.5">SS24</text>
<text x="293.6" y="101.3">C31</text>
<text x="310" y="101.2">0.1uF</text>
<text x="325.5" y="100.9">220E</text>
<text x="326.4" y="97.6">R48</text>
<text x="440" y="101.3">C34</text>
<text x="504.3" y="97.7">Q1</text>
<text x="139.3" y="106.6">C112</text>
<text x="244.2" y="106.5">R25</text>
<text x="513.9" y="103">2SD882T-P</text>
<text x="35.5" y="111.8">0E R46</text>
<text x="63.7" y="111.8">0E R47</text>
<text x="186.9" y="108.4">D7</text>
<text x="243.4" y="110.1">220E</text>
<text x="332.3" y="111.8">6V2</text>
<text x="332.3" y="108.3">ZD3</text>
<text x="501.7" y="113.6">R29</text>
<text x="171.9" y="115.4">C23</text>
<text x="181.7" y="115.4">100uF</text>
<text x="500.7" y="118.9">220K</text>
<text x="539.6" y="118.9">435K</text>
<text x="540.5" y="115.4">R44</text>
<text x="53.2" y="122.4">0E R40</text>
<text x="81.4" y="122.4">0E R41</text>
<text x="240.7" y="122.4">C25</text>
<text x="251.4" y="122.4">1nF</text>
<text x="44.5" y="219.4">TPC8107</text>
<text x="67.8" y="219.5">D14</text>
<text x="82.7" y="219.5">SS24</text>
<text x="166.6" y="219.4">D16</text>
<text x="181" y="219.4">ES1M</text>
<text x="45.7" y="224.7">Q2</text>
<text x="73.1" y="233.5">R45</text>
<text x="192.5" y="233.1">0.1uF</text>
<text x="192.5" y="229.9">C39</text>
<text x="208.4" y="233.1">0.1uF</text>
<text x="208.4" y="229.9">C40</text>
<text x="73" y="237.1">57K</text>
<text x="91.4" y="238.9">1N5819FL</text>
<text x="94.3" y="235.4">D15</text>
<text x="120.5" y="235.3">CN3</text>
<text x="129.6" y="235.3">lead-acid Batt</text>
<text x="106.6" y="244.2">R37</text>
<text x="62.5" y="247.7">R30</text>
<text x="69.6" y="247.7">10K</text>
<text x="77.3" y="249.5">LED6</text>
<text x="106.1" y="251.2">390E</text>
<text x="95" y="258.3">3mm_G</text>
<text x="114.5" y="263.6">BT2907</text>
<text x="118" y="260">Q4</text>
<text x="185.8" y="261.8">X1.1</text>
<text x="362.6" y="263.5">R50</text>
<text x="374.9" y="263.5">R51</text>
<text x="387.3" y="263.5">R52</text>
<text x="418" y="263.5">U14</text>
<text x="75.9" y="268.9">Q3</text>
<text x="182.3" y="265.3">5v_out</text>
<text x="362.6" y="266.7">1E</text>
<text x="374.9" y="266.7">1E</text>
<text x="387.3" y="266.7">1E</text>
<text x="414.5" y="267">TP4056</text>
<text x="73.2" y="272.4">BC846</text>
<text x="106.8" y="274">R32</text>
<text x="154.5" y="275.9">R38</text>
<text x="490.9" y="274">U11</text>
<text x="67.8" y="279.4">R33</text>
<text x="106.8" y="277.2">220K</text>
<text x="156.2" y="279.4">10K</text>
<text x="369.3" y="279.4">chrg</text>
<text x="490.9" y="277.2">Pads_wire-to-board_x2</text>
<text x="37.8" y="286.5">R35</text>
<text x="66.9" y="283">220K</text>
<text x="143.7" y="286.5">C42</text>
<text x="161.3" y="283">R42</text>
<text x="163.1" y="286.5">10K</text>
<text x="175.4" y="286.5">C41</text>
<text x="368.3" y="282.9">LED4</text>
<text x="442" y="282.9">C45</text>
<text x="37.9" y="290">4E7</text>
<text x="55.5" y="288.3">R36</text>
<text x="55.6" y="291.8">4E7</text>
<text x="76.6" y="291.3">47K</text>
<text x="76.6" y="288.1">R34</text>
<text x="101.3" y="291.3">10K</text>
<text x="101.3" y="288.1">R31</text>
<text x="143.8" y="293.6">1uF</text>
<text x="175.6" y="293.6">1uF</text>
<text x="191.5" y="291.7">1uF</text>
<text x="200.7" y="291.7">0.1uF</text>
<text x="357.8" y="291.8">LED7</text>
<text x="359.2" y="288.2">Full</text>
<text x="388.9" y="290">R54</text>
<text x="390.2" y="293.5">1k</text>
<text x="442.2" y="290">10u</text>
<text x="203.6" y="298.8">C38</text>
<text x="343.7" y="297">C44</text>
<text x="196.6" y="300.6">C43</text>
<text x="214.2" y="302.4">R39</text>
<text x="214.3" y="305.9">1K2</text>
<text x="344.2" y="300.1">10u</text>
<text x="101.3" y="316.5">U17</text>
<text x="161.3" y="314.7">U16</text>
<text x="376.7" y="312.9">R56</text>
<text x="377.8" y="316.5">1k</text>
<text x="441.8" y="316.5">R55</text>
<text x="444.3" y="319.4">3k</text>
<text x="216.2" y="327.1">U15</text>
<text x="97.6" y="334.1">NE555</text>
<text x="159.3" y="334.1">LM358</text>
<text x="214.7" y="332.4">TL431</text>
</g>
<g font-size="3.2" fill="#00f">
<text x="315.6" y="59.2">3</text>
<text x="315.6" y="62.7">2</text>
<text x="319.1" y="64.5">ANODE</text>
<text x="319.1" y="61">CATHODE</text>
<text x="209.9" y="69.8">1</text>
<text x="226.1" y="69.8">10</text>
<text x="315.6" y="66.3">1</text>
<text x="319.1" y="68">REF</text>
<text x="209.9" y="73.3">2</text>
<text x="209.9" y="76.8">3</text>
<text x="226.1" y="76.8">8</text>
<text x="226.1" y="73.3">9</text>
<text x="112.7" y="83.9">1</text>
<text x="112.7" y="80.4">2</text>
<text x="116.2" y="82.1">AC+</text>
<text x="125.7" y="80.4">3</text>
<text x="125.7" y="83.9">4</text>
<text x="209.9" y="80.4">4</text>
<text x="209.9" y="83.9">5</text>
<text x="226.1" y="83.9">6</text>
<text x="226.1" y="80.4">7</text>
<text x="116.2" y="85.7">AC -</text>
<text x="154.9" y="85.7">1</text>
<text x="154.9" y="89.2">2</text>
<text x="160.1" y="87.1">S</text>
<text x="169.6" y="87.1">D</text>
<text x="175.3" y="89.2">7</text>
<text x="175.3" y="85.7">8</text>
<text x="160.1" y="90.6">S</text>
<text x="169.6" y="94.1">D</text>
<text x="169.6" y="90.6">D</text>
<text x="175.3" y="92.7">6</text>
<text x="169.6" y="97.6">D</text>
<text x="175.3" y="96.2">5</text>
<text x="165" y="104.7">VDD</text>
<text x="165.4" y="107.9" transform="rotate(-90 165.4 107.9)">FB</text>
<text x="175.3" y="103.3">4</text>
<text x="164" y="113.1" transform="rotate(-90 164 113.1)">3</text>
<text x="45.8" y="230.5" transform="rotate(-90 45.8 230.5)">8</text>
<text x="49.3" y="230.5" transform="rotate(-90 49.3 230.5)">7</text>
<text x="52.8" y="230.5" transform="rotate(-90 52.8 230.5)">6</text>
<text x="56.4" y="230.5" transform="rotate(-90 56.4 230.5)">5</text>
<text x="112.8" y="230.5" transform="rotate(-90 112.8 230.5)">2</text>
<text x="114.6" y="234" transform="rotate(-90 114.6 234)">2</text>
<text x="116.3" y="230.5" transform="rotate(-90 116.3 230.5)">1</text>
<text x="118.1" y="234" transform="rotate(-90 118.1 234)">1</text>
<text x="47.6" y="234.4" transform="rotate(-90 47.6 234.4)">D</text>
<text x="51.1" y="234.4" transform="rotate(-90 51.1 234.4)">D</text>
<text x="54.6" y="234.4" transform="rotate(-90 54.6 234.4)">D</text>
<text x="58.1" y="234.4" transform="rotate(-90 58.1 234.4)">D</text>
<text x="47.6" y="243.5" transform="rotate(-90 47.6 243.5)">S</text>
<text x="51.1" y="243.5" transform="rotate(-90 51.1 243.5)">S</text>
<text x="54.6" y="243.5" transform="rotate(-90 54.6 243.5)">S</text>
<text x="58.1" y="243.5" transform="rotate(-90 58.1 243.5)">G</text>
<text x="45.8" y="246.9" transform="rotate(-90 45.8 246.9)">1</text>
<text x="49.3" y="246.9" transform="rotate(-90 49.3 246.9)">2</text>
<text x="52.8" y="246.9" transform="rotate(-90 52.8 246.9)">3</text>
<text x="56.4" y="246.9" transform="rotate(-90 56.4 246.9)">4</text>
<text x="402.2" y="274.4">4</text>
<text x="406.7" y="275.8">VCC</text>
<text x="427.2" y="275.8">BAT</text>
<text x="436" y="274.4">5</text>
<text x="402.2" y="285">8</text>
<text x="406.7" y="286.4">CE</text>
<text x="402.2" y="295.6">7</text>
<text x="406.7" y="297">CHRG</text>
<text x="424.9" y="297">TEMP</text>
<text x="436" y="295.6">1</text>
<text x="402.2" y="306.1">6</text>
<text x="406.7" y="307.6">STDBY</text>
<text x="424.4" y="307.6">PROG</text>
<text x="436" y="306.1">2</text>
<text x="86.3" y="315">1</text>
<text x="89.8" y="316.7">GND</text>
<text x="112.3" y="316.7">VCC</text>
<text x="120.4" y="315">8</text>
<text x="148" y="315">5</text>
<text x="151.5" y="316.7">2IN+</text>
<text x="169.8" y="316.7">GND</text>
<text x="178.6" y="315">4</text>
<text x="421.1" y="316.4" transform="rotate(-90 421.1 316.4)">GND</text>
<text x="86.3" y="322">3</text>
<text x="86.3" y="318.5">2</text>
<text x="89.8" y="323.8">OUT</text>
<text x="89.8" y="320.3">RTIG</text>
<text x="107.5" y="323.8">CONTH</text>
<text x="113" y="320.3">DIS</text>
<text x="120.4" y="318.5">7</text>
<text x="120.4" y="322">6</text>
<text x="148" y="318.5">6</text>
<text x="148" y="322">7</text>
<text x="151.5" y="320.3">2IN-</text>
<text x="151.5" y="323.8">2OUT</text>
<text x="168.8" y="320.3">1IN+</text>
<text x="170" y="323.8">1IN-</text>
<text x="178.6" y="322">2</text>
<text x="178.6" y="318.5">3</text>
<text x="202.8" y="320.4" transform="rotate(-90 202.8 320.4)">1</text>
<text x="206.3" y="320.4" transform="rotate(-90 206.3 320.4)">2</text>
<text x="209.8" y="320.4" transform="rotate(-90 209.8 320.4)">3</text>
<text x="419.7" y="320.9" transform="rotate(-90 419.7 320.9)">3</text>
<text x="86.3" y="325.5">4</text>
<text x="89.8" y="327.3">R</text>
<text x="103.9" y="327.3">CONTRIG</text>
<text x="120.4" y="325.5">5</text>
<text x="148" y="325.5">8</text>
<text x="151.5" y="327.3">VCC</text>
<text x="168.3" y="327.3">1OUT</text>
<text x="178.6" y="325.5">1</text>
<text x="204.5" y="327.9" transform="rotate(-90 204.5 327.9)">REF</text>
<text x="208.1" y="333.4" transform="rotate(-90 208.1 333.4)">ANODE</text>
<text x="211.6" y="337.6" transform="rotate(-90 211.6 337.6)">CATHODE</text>
</g>
<g font-size="3.2" fill="#8d2323">
<text x="541.1" y="76.5">T1</text>
<text x="541.1" y="80">T2</text>
<text x="196.3" y="261.7">T2</text>
<text x="196.6" y="265.2">T1</text>
</g>
<g font-size="3.2">
<text x="211.9" y="92.4">GND</text>
<text x="296.5" y="113.6">GND</text>
<text x="194.2" y="245.8">GND</text>
<text x="188.9" y="328.7">GND</text>
</g>
<g font-size="2.5" fill="#00f">
<text x="462.6" y="94.5">1</text>
<text x="485.4" y="94.5">4</text>
<text x="462.6" y="101.5">2</text>
<text x="485.4" y="101.5">3</text>
<text x="206.9" y="105.1">3</text>
<text x="229.6" y="105.1">2</text>
<text x="206.9" y="112.1">4</text>
<text x="229.6" y="112.1">1</text>
</g>
<text font-size="1.8" fill="#00f" x="165.6" y="95.2" transform="rotate(90 165.6 95.2)">CTRL</text>
</svg>
